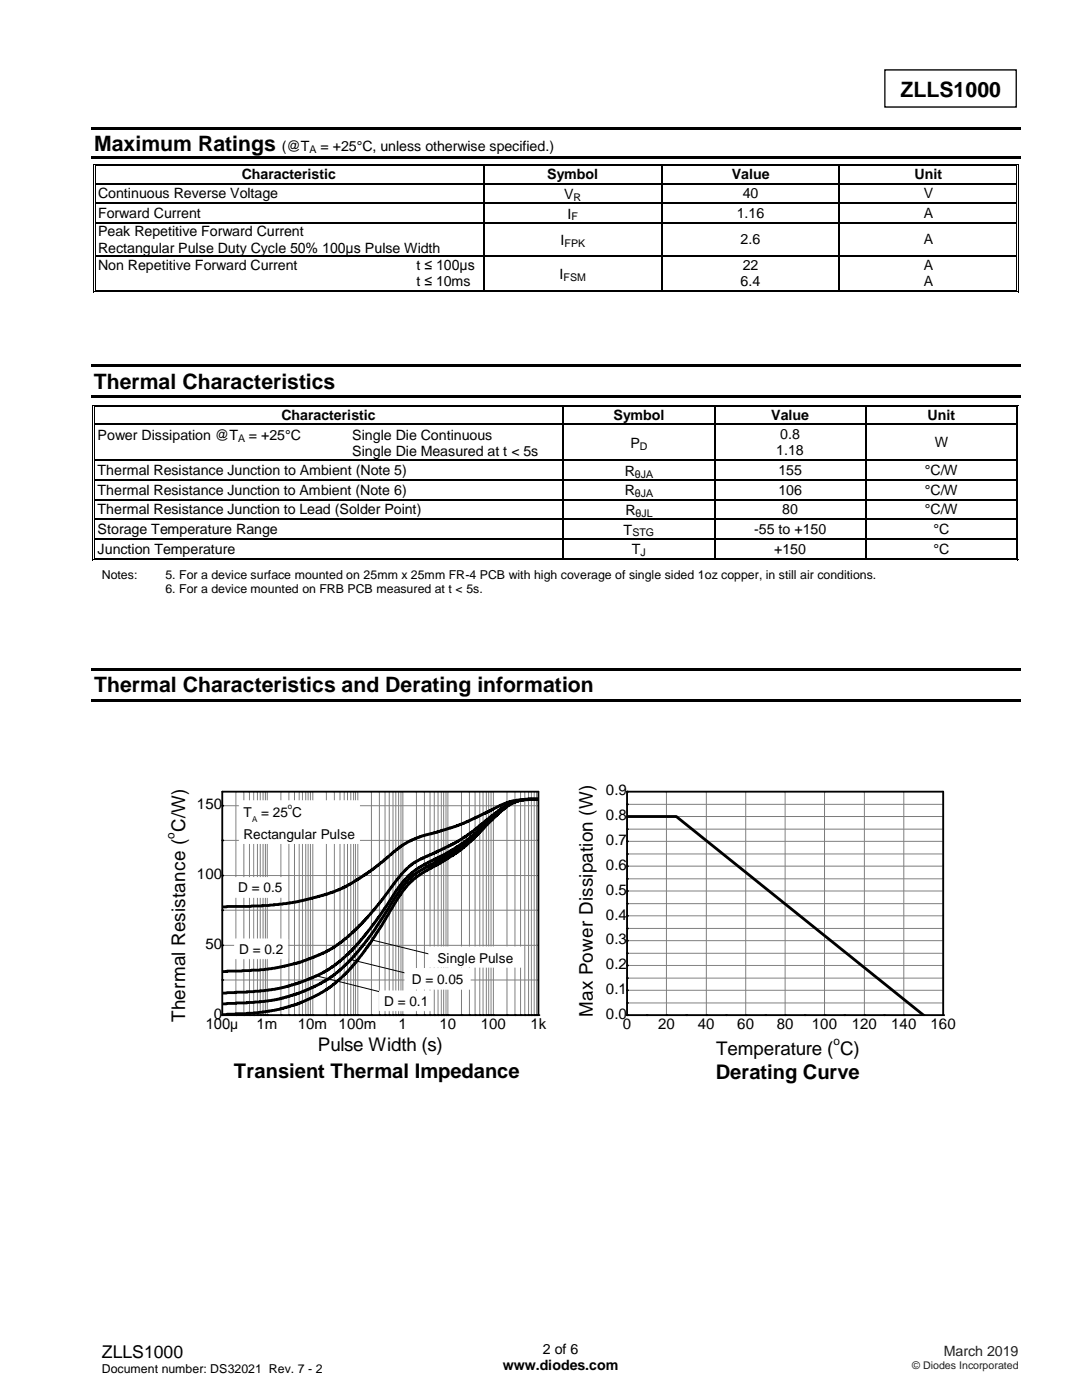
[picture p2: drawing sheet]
<svg xmlns="http://www.w3.org/2000/svg" width="216mm" height="279mm" viewBox="0 0 216 279" stroke-linecap="round" stroke-linejoin="round" font-family="sans-serif">
<path d="M176.6 14h26.2v7.4h-26.2z" fill="none" stroke="#000" stroke-width=".26"/>
<g fill="#000">
<path d="M18.3 25.4h185.5v.5h-185.5z" fill-rule="evenodd"/>
<path d="M18.3 31.1h185.5v.5h-185.5z" fill-rule="evenodd"/>
<path d="M18.5 32.7h.2v.5h-.2z" fill-rule="evenodd"/>
<path d="M18.5 32.7h.5v.2h-.5z" fill-rule="evenodd"/>
<path d="M18.5 36.5h.2v.3h-.2z" fill-rule="evenodd"/>
<path d="M18.9 33h.1v.2h-.1z" fill-rule="evenodd"/>
<path d="M18.9 33h.1v.2h-.1z" fill-rule="evenodd"/>
<path d="M18.9 36.5h.1v.3h-.1z" fill-rule="evenodd"/>
<path d="M96.4 33.2h.3z" fill-rule="evenodd"/>
<path d="M96.4 32.7h.5v.2h-.5z" fill-rule="evenodd"/>
<path d="M96.4 33h.5v.2h-.5z" fill-rule="evenodd"/>
<path d="M96.4 36.5h.3v.3h-.3z" fill-rule="evenodd"/>
<path d="M131.9 33.2h.2z" fill-rule="evenodd"/>
<path d="M131.9 32.7h.5v.2h-.5z" fill-rule="evenodd"/>
<path d="M131.9 33h.5v.2h-.5z" fill-rule="evenodd"/>
<path d="M131.9 36.5h.2v.3h-.2z" fill-rule="evenodd"/>
<path d="M167.4 33.2h.2z" fill-rule="evenodd"/>
<path d="M167.4 32.7h.5v.2h-.5z" fill-rule="evenodd"/>
<path d="M167.4 33h.5v.2h-.5z" fill-rule="evenodd"/>
<path d="M167.4 36.5h.2v.3h-.2z" fill-rule="evenodd"/>
<path d="M202.7 32.7h.5v.2h-.5z" fill-rule="evenodd"/>
<path d="M202.7 33h.2v.2h-.2z" fill-rule="evenodd"/>
<path d="M202.7 33h.2v.2h-.2z" fill-rule="evenodd"/>
<path d="M202.7 36.5h.2v.3h-.2z" fill-rule="evenodd"/>
<path d="M203.1 32.7h.1v.5h-.1z" fill-rule="evenodd"/>
<path d="M203.1 36.5h.1v.3h-.1z" fill-rule="evenodd"/>
<path d="M18.5 40.4h.2v.2h-.2z" fill-rule="evenodd"/>
<path d="M18.5 44.3h.2v.3h-.2z" fill-rule="evenodd"/>
<path d="M18.5 51.1h.2v.2h-.2z" fill-rule="evenodd"/>
<path d="M18.5 57.8h.2v.5h-.2z" fill-rule="evenodd"/>
<path d="M18.5 58.2h.5v.1h-.5z" fill-rule="evenodd"/>
<path d="M18.9 40.4h.1v.2h-.1z" fill-rule="evenodd"/>
<path d="M18.9 44.3h.1v.3h-.1z" fill-rule="evenodd"/>
<path d="M18.9 51.1h.1v.2h-.1z" fill-rule="evenodd"/>
<path d="M18.9 57.8h.1v.2h-.1z" fill-rule="evenodd"/>
<path d="M18.9 57.8h.1v.2h-.1z" fill-rule="evenodd"/>
<path d="M96.4 40.4h.3v.2h-.3z" fill-rule="evenodd"/>
<path d="M96.4 44.3h.3v.3h-.3z" fill-rule="evenodd"/>
<path d="M96.4 51.1h.3v.2h-.3z" fill-rule="evenodd"/>
<path d="M96.4 57.8h.5v.2h-.5z" fill-rule="evenodd"/>
<path d="M96.4 58.2h.5v.1h-.5z" fill-rule="evenodd"/>
<path d="M131.9 40.4h.2v.2h-.2z" fill-rule="evenodd"/>
<path d="M131.9 44.3h.2v.3h-.2z" fill-rule="evenodd"/>
<path d="M131.9 51.1h.2v.2h-.2z" fill-rule="evenodd"/>
<path d="M131.9 57.8h.5v.2h-.5z" fill-rule="evenodd"/>
<path d="M131.9 58.2h.5v.1h-.5z" fill-rule="evenodd"/>
<path d="M167.4 40.4h.2v.2h-.2z" fill-rule="evenodd"/>
<path d="M167.4 44.3h.2v.3h-.2z" fill-rule="evenodd"/>
<path d="M167.4 51.1h.2v.2h-.2z" fill-rule="evenodd"/>
<path d="M167.4 57.8h.5v.2h-.5z" fill-rule="evenodd"/>
<path d="M167.4 58.2h.5v.1h-.5z" fill-rule="evenodd"/>
<path d="M202.7 40.4h.2v.2h-.2z" fill-rule="evenodd"/>
<path d="M202.7 44.3h.2v.3h-.2z" fill-rule="evenodd"/>
<path d="M202.7 51.1h.2v.2h-.2z" fill-rule="evenodd"/>
<path d="M202.7 58.2h.5v.1h-.5z" fill-rule="evenodd"/>
<path d="M202.7 57.8h.2v.2h-.2z" fill-rule="evenodd"/>
<path d="M202.7 57.8h.2v.2h-.2z" fill-rule="evenodd"/>
<path d="M203.1 40.4h.1v.2h-.1z" fill-rule="evenodd"/>
<path d="M203.1 44.3h.1v.3h-.1z" fill-rule="evenodd"/>
<path d="M203.1 51.1h.1v.2h-.1z" fill-rule="evenodd"/>
<path d="M203.1 57.8h.1v.5h-.1z" fill-rule="evenodd"/>
<path d="M18.2 72.7h185.6v.5h-185.6z" fill-rule="evenodd"/>
<path d="M18.2 78.9h185.6v.5h-185.6z" fill-rule="evenodd"/>
<path d="M18.5 80.8h.1v.5h-.1z" fill-rule="evenodd"/>
<path d="M18.5 80.8h.5v.2h-.5z" fill-rule="evenodd"/>
<path d="M18.5 84.6h.1v.2h-.1z" fill-rule="evenodd"/>
<path d="M18.5 91.8h.1v.2h-.1z" fill-rule="evenodd"/>
<path d="M18.5 95.6h.1v.3h-.1z" fill-rule="evenodd"/>
<path d="M18.5 99.6h.1v.2h-.1z" fill-rule="evenodd"/>
<path d="M18.8 81.1h.2v.2h-.2z" fill-rule="evenodd"/>
<path d="M18.8 81.1h.2v.2h-.2z" fill-rule="evenodd"/>
<path d="M18.8 84.6h.2v.2h-.2z" fill-rule="evenodd"/>
<path d="M18.8 91.8h.2v.2h-.2z" fill-rule="evenodd"/>
<path d="M18.8 95.6h.2v.3h-.2z" fill-rule="evenodd"/>
<path d="M18.8 99.6h.2v.2h-.2z" fill-rule="evenodd"/>
<path d="M112.3 81.3h.2z" fill-rule="evenodd"/>
<path d="M112.3 80.8h.5v.2h-.5z" fill-rule="evenodd"/>
<path d="M112.3 81.1h.5v.2h-.5z" fill-rule="evenodd"/>
<path d="M112.3 84.6h.2v.2h-.2z" fill-rule="evenodd"/>
<path d="M112.3 91.8h.2v.2h-.2z" fill-rule="evenodd"/>
<path d="M112.3 95.6h.2v.3h-.2z" fill-rule="evenodd"/>
<path d="M112.3 99.6h.2v.2h-.2z" fill-rule="evenodd"/>
<path d="M142.5 81.3h.2z" fill-rule="evenodd"/>
<path d="M142.5 80.8h.5v.2h-.5z" fill-rule="evenodd"/>
<path d="M142.5 81.1h.5v.2h-.5z" fill-rule="evenodd"/>
<path d="M142.5 84.6h.2v.2h-.2z" fill-rule="evenodd"/>
<path d="M142.5 91.8h.2v.2h-.2z" fill-rule="evenodd"/>
<path d="M142.5 95.6h.2v.3h-.2z" fill-rule="evenodd"/>
<path d="M142.5 99.6h.2v.2h-.2z" fill-rule="evenodd"/>
<path d="M172.6 81.3h.3z" fill-rule="evenodd"/>
<path d="M172.6 80.8h.5v.2h-.5z" fill-rule="evenodd"/>
<path d="M172.6 81.1h.5v.2h-.5z" fill-rule="evenodd"/>
<path d="M172.6 84.6h.3v.2h-.3z" fill-rule="evenodd"/>
<path d="M172.6 91.8h.3v.2h-.3z" fill-rule="evenodd"/>
<path d="M172.6 95.6h.3v.3h-.3z" fill-rule="evenodd"/>
<path d="M172.6 99.6h.3v.2h-.3z" fill-rule="evenodd"/>
<path d="M202.7 80.8h.5v.2h-.5z" fill-rule="evenodd"/>
<path d="M202.7 81.1h.2v.2h-.2z" fill-rule="evenodd"/>
<path d="M202.7 81.1h.2v.2h-.2z" fill-rule="evenodd"/>
<path d="M202.7 84.6h.2v.2h-.2z" fill-rule="evenodd"/>
<path d="M202.7 91.8h.2v.2h-.2z" fill-rule="evenodd"/>
<path d="M202.7 95.6h.2v.3h-.2z" fill-rule="evenodd"/>
<path d="M202.7 99.6h.2v.2h-.2z" fill-rule="evenodd"/>
<path d="M203 80.8h.2v.5h-.2z" fill-rule="evenodd"/>
<path d="M203 84.6h.2v.2h-.2z" fill-rule="evenodd"/>
<path d="M203 91.8h.2v.2h-.2z" fill-rule="evenodd"/>
<path d="M203 95.6h.2v.3h-.2z" fill-rule="evenodd"/>
<path d="M203 99.6h.2v.2h-.2z" fill-rule="evenodd"/>
<path d="M18.5 103.5h.1v.2h-.1z" fill-rule="evenodd"/>
<path d="M18.5 107.4h.1v.3h-.1z" fill-rule="evenodd"/>
<path d="M18.5 111.3h.1v.5h-.1z" fill-rule="evenodd"/>
<path d="M18.5 111.7h.5v.1h-.5z" fill-rule="evenodd"/>
<path d="M18.8 103.5h.2v.2h-.2z" fill-rule="evenodd"/>
<path d="M18.8 107.4h.2v.3h-.2z" fill-rule="evenodd"/>
<path d="M18.8 111.3h.2v.2h-.2z" fill-rule="evenodd"/>
<path d="M18.8 111.3h.2v.2h-.2z" fill-rule="evenodd"/>
<path d="M112.3 103.5h.2v.2h-.2z" fill-rule="evenodd"/>
<path d="M112.3 107.4h.2v.3h-.2z" fill-rule="evenodd"/>
<path d="M112.3 111.3h.5v.2h-.5z" fill-rule="evenodd"/>
<path d="M112.3 111.7h.5v.1h-.5z" fill-rule="evenodd"/>
<path d="M142.5 103.5h.2v.2h-.2z" fill-rule="evenodd"/>
<path d="M142.5 107.4h.2v.3h-.2z" fill-rule="evenodd"/>
<path d="M142.5 111.3h.5v.2h-.5z" fill-rule="evenodd"/>
<path d="M142.5 111.7h.5v.1h-.5z" fill-rule="evenodd"/>
<path d="M172.6 103.5h.3v.2h-.3z" fill-rule="evenodd"/>
<path d="M172.6 107.4h.3v.3h-.3z" fill-rule="evenodd"/>
<path d="M172.6 111.3h.5v.2h-.5z" fill-rule="evenodd"/>
<path d="M172.6 111.7h.5v.1h-.5z" fill-rule="evenodd"/>
<path d="M202.7 103.5h.2v.2h-.2z" fill-rule="evenodd"/>
<path d="M202.7 107.4h.2v.3h-.2z" fill-rule="evenodd"/>
<path d="M202.7 111.7h.5v.1h-.5z" fill-rule="evenodd"/>
<path d="M202.7 111.3h.2v.2h-.2z" fill-rule="evenodd"/>
<path d="M202.7 111.3h.2v.2h-.2z" fill-rule="evenodd"/>
<path d="M203 103.5h.2v.2h-.2z" fill-rule="evenodd"/>
<path d="M203 107.4h.2v.3h-.2z" fill-rule="evenodd"/>
<path d="M203 111.3h.2v.5h-.2z" fill-rule="evenodd"/>
<path d="M18.3 133.3h185.5v.5h-185.5z" fill-rule="evenodd"/>
<path d="M18.3 139.5h185.5v.5h-185.5z" fill-rule="evenodd"/>
</g>
<g fill="none" stroke="#000" stroke-width=".2">
<path d="M18.6 33.2v3.3M18.6 36.8v3.6M19 33.2v3.3M19 36.8v3.6M19 32.8h77.4M19 33.1h77.4M96.9 32.8h35M96.9 33.1h35M132.4 32.8h35M132.4 33.1h35M167.9 32.8h34.8M167.9 33.1h34.8"/>
<path d="M202.8 33.2v3.3M202.8 36.8v3.6M203.2 33.2v3.3M203.2 36.8v3.6M18.6 40.6v3.7M18.6 44.6v6.5M18.6 51.3v6.5M19 40.6v3.7M19 44.6v6.5M19 51.3v6.5M19 58.3h77.4M19 57.9h77.4"/>
<path d="M96.9 58.3h35M96.9 57.9h35M132.4 58.3h35M132.4 57.9h35M167.9 58.3h34.8M167.9 57.9h34.8M202.8 40.6v3.7M202.8 44.6v6.5M202.8 51.3v6.5M203.2 40.6v3.7M203.2 44.6v6.5M203.2 51.3v6.5"/>
<path d="M18.5 81.3v3.3M18.5 84.8v7M18.5 92v3.6M18.5 95.9v3.7M18.5 99.8v3.7M18.9 81.3v3.3M18.9 84.8v7M18.9 92v3.6M18.9 95.9v3.7M18.9 99.8v3.7M19 80.9h93.3M19 81.2h93.3"/>
<path d="M112.8 80.9h29.7M112.8 81.2h29.7M143 80.9h29.6M143 81.2h29.6M173.1 80.9h29.6M173.1 81.2h29.6M202.8 81.3v3.3M202.8 84.8v7M202.8 92v3.6M202.8 95.9v3.7M202.8 99.8v3.7M203.1 81.3v3.3"/>
<path d="M203.1 84.8v7M203.1 92v3.6M203.1 95.9v3.7M203.1 99.8v3.7M18.5 103.7v3.7M18.5 107.7v3.6M18.9 103.7v3.7M18.9 107.7v3.6M19 111.7h93.3M19 111.4h93.3M112.8 111.7h29.7M112.8 111.4h29.7"/>
<path d="M143 111.7h29.6M143 111.4h29.6M173.1 111.7h29.6M173.1 111.4h29.6M202.8 103.7v3.7M202.8 107.7v3.6M203.1 103.7v3.7M203.1 107.7v3.6"/>
</g>
<g fill="none" stroke="#000" stroke-width=".25">
<path d="M19 36.6h77.4M96.5 33.2v3.3M96.5 36.8v3.6M96.7 36.6h35.2M132 33.2v3.3M132 36.8v3.6M132.1 36.6h35.3M167.5 33.2v3.3M167.5 36.8v3.6M167.6 36.6h35.1M19 40.5h77.4M19 44.5h77.4"/>
<path d="M19 51.2h77.4M96.5 40.6v3.7M96.5 44.6v6.5M96.5 51.3v6.5M96.7 40.5h35.2M96.7 44.5h35.2M96.7 51.2h35.2M132 40.6v3.7M132 44.6v6.5M132 51.3v6.5M132.1 40.5h35.3M132.1 44.5h35.3"/>
<path d="M132.1 51.2h35.3M167.5 40.6v3.7M167.5 44.6v6.5M167.5 51.3v6.5M167.6 40.5h35.1M167.6 44.5h35.1M167.6 51.2h35.1M19 84.7h93.3M19 91.9h93.3M19 95.8h93.3M19 99.7h93.3M112.4 81.3v3.3"/>
<path d="M112.4 84.8v7M112.4 92v3.6M112.4 95.9v3.7M112.4 99.8v3.7M112.5 84.7h30M112.5 91.9h30M112.5 95.8h30M112.5 99.7h30M142.6 81.3v3.3M142.6 84.8v7M142.6 92v3.6M142.6 95.9v3.7"/>
<path d="M142.6 99.8v3.7M142.7 84.7h29.9M142.7 91.9h29.9M142.7 95.8h29.9M142.7 99.7h29.9M172.8 81.3v3.3M172.8 84.8v7M172.8 92v3.6M172.8 95.9v3.7M172.8 99.8v3.7M172.9 84.7h29.8M172.9 91.9h29.8"/>
<path d="M172.9 95.8h29.8M172.9 99.7h29.8M19 103.6h93.3M19 107.5h93.3M112.4 103.7v3.7M112.4 107.7v3.6M112.5 103.6h30M112.5 107.5h30M142.6 103.7v3.7M142.6 107.7v3.6M142.7 103.6h29.9M142.7 107.5h29.9"/>
<path d="M172.8 103.7v3.7M172.8 107.7v3.6M172.9 103.6h29.8M172.9 107.5h29.8"/>
</g>
<g fill="none" stroke="#808080" stroke-width=".2">
<path d="M47.1 158v44.6M48.7 158v44.6M49.8 158v44.6M50.6 158v44.6M51.4 158v44.6M51.9 158v44.6M52.5 158v44.6M53 158v44.6M53.3 158v44.6M56.1 158v44.6M57.6 158v44.6M58.8 158v44.6"/>
<path d="M59.7 158v44.6M60.4 158v44.6M61 158v44.6M61.5 158v44.6M61.9 158v44.6M62.4 158v44.6M65.1 158v44.6M66.7 158v44.6M67.8 158v44.6M68.7 158v44.6M69.3 158v44.6M70 158v44.6"/>
<path d="M70.6 158v44.6M70.9 158v44.6M71.4 158v44.6M74.1 158v44.6M75.7 158v44.6M76.8 158v44.6M77.7 158v44.6M78.4 158v44.6M79 158v44.6M79.5 158v44.6M80 158v44.6M80.4 158v44.6"/>
<path d="M83.1 158v44.6M84.7 158v44.6M85.8 158v44.6M86.7 158v44.6M87.4 158v44.6M88.1 158v44.6M88.5 158v44.6M89 158v44.6M89.4 158v44.6M92.1 158v44.6M93.7 158v44.6M94.8 158v44.6"/>
<path d="M95.7 158v44.6M96.4 158v44.6M97 158v44.6M97.5 158v44.6M98 158v44.6M98.4 158v44.6M101.2 158v44.6M102.8 158v44.6M103.9 158v44.6M104.7 158v44.6M105.5 158v44.6M106 158v44.6"/>
<path d="M106.6 158v44.6M107.1 158v44.6M133 158v44.6M140.9 158v44.6M148.8 158v44.6M156.7 158v44.6M164.5 158v44.6M172.5 158v44.6M180.3 158v44.6M44.4 167.7h63M44.4 174.7h63M44.4 160.8h63"/>
<path d="M125.1 175.4h63.1M125.1 170.4h63.1M125.1 165.5h63.1M125.1 160.5h63.1M125.1 177.8h63.1M125.1 172.9h63.1M125.1 167.9h63.1M125.1 163h63.1M44.4 195.6h63M44.4 181.6h63M44.4 188.7h63M125.1 195.2h63.1"/>
<path d="M125.1 190.3h63.1M125.1 185.3h63.1M125.1 180.3h63.1M125.1 197.6h63.1M125.1 192.7h63.1M125.1 187.7h63.1M125.1 182.8h63.1M125.1 200.2h63.1"/>
</g>
<path d="M107.4 159.5h-2.6l-3.1 .5-1.7 .6-3.3 1.8-4.7 2.1-4.9 1.6-2.8 .7-2 .7-2.3 1.3-1.7 1.4-1.8 1.6-3.7 2.8-3.6 2.3-2.9 1.2-4.1 1.2-5 1-4.8 .5-8 .2M107.4 159.5h-2l-1.5 .2-1.8 .4-1.1 .6-.9 .7h-.2l-3 2.4-.3 .4-.8 .4-.7 .8-2.5 1.8-1.8 1.1-4.2 2-2.2 .9-2.1 1.2-1.2 .9-1.1 1.2-3.6 5-2.9 3.5-.6 .4-.1 .3-2.4 2.4-2 1.7-2.8 1.9-3.1 1.4-3.1 1.1-4.6 1-3 .4-7.4 .3M107.4 159.5l-3 .1-1.3 .3-1.4 .5-2 1.4-5.3 4.9-2.1 1.7-4.2 2.5-3.4 1.6-2.4 1.6-.9 .7-1.6 1.9-4.2 6.4-3.9 5-2.5 2.6-2.3 1.9-1.5 1-3.6 1.8-2.8 1-2.8 .8-4.3 .6-7.5 .4M107.4 159.5l-3 .1-1.3 .3-1.4 .5-2.2 1.7-5.3 5.2-1.7 1.4h-.2l-1.9 1.5-2.6 1.4-.1 .1-3.7 1.9-1.7 1.2-1.4 1.3-.9 1.2-5.4 8.6-2.3 2.9-2.8 3.2-3.2 2.9-2.2 1.3-3.4 1.6-5 1.6-3.8 .6-7.5 .3M107.4 159.5l-3 .1-1.2 .3-1.6 .7-2.1 1.7-5.7 5.8-1.8 1.5-4 2.6-3.7 2-1.9 1.3-1.6 1.8-1 1.3-3.6 6.1-3.4 5.1-3.3 4-1.9 1.9-1.9 1.5-2 1.2-3.1 1.5-1.9 .7h-.4l-2.2 .8-5.5 .8-6.2 .3M125.1 163h9.8l49.4 39.6" fill="none" stroke="#000" stroke-width=".56"/>
<g fill="#000">
<circle cx="125.1" cy="158" r=".19"/>
<circle cx="44.4" cy="167.7" r=".19"/>
<circle cx="44.4" cy="160.8" r=".19"/>
<circle cx="44.4" cy="174.7" r=".19"/>
<circle cx="125.1" cy="163" r=".19"/>
<circle cx="125.1" cy="160.5" r=".19"/>
<circle cx="125.1" cy="170.4" r=".19"/>
<circle cx="125.1" cy="177.8" r=".19"/>
<circle cx="125.1" cy="175.4" r=".19"/>
<circle cx="125.1" cy="172.9" r=".19"/>
<circle cx="125.1" cy="165.5" r=".19"/>
<circle cx="125.1" cy="167.9" r=".19"/>
<circle cx="44.4" cy="188.7" r=".19"/>
<circle cx="44.4" cy="195.6" r=".19"/>
<circle cx="44.4" cy="181.6" r=".19"/>
<circle cx="125.1" cy="197.6" r=".19"/>
<circle cx="125.1" cy="195.2" r=".19"/>
<circle cx="125.1" cy="190.3" r=".19"/>
<circle cx="125.1" cy="187.7" r=".19"/>
<circle cx="125.1" cy="185.3" r=".19"/>
<circle cx="125.1" cy="180.3" r=".19"/>
<circle cx="125.1" cy="192.7" r=".19"/>
<circle cx="125.1" cy="182.8" r=".19"/>
<circle cx="44.4" cy="202.6" r=".19"/>
<circle cx="47.1" cy="202.6" r=".19"/>
<circle cx="48.7" cy="202.6" r=".19"/>
<circle cx="49.8" cy="202.6" r=".19"/>
<circle cx="50.6" cy="202.6" r=".19"/>
<circle cx="51.4" cy="202.6" r=".19"/>
<circle cx="51.9" cy="202.6" r=".19"/>
<circle cx="52.5" cy="202.6" r=".19"/>
<circle cx="53" cy="202.6" r=".19"/>
<circle cx="53.3" cy="202.6" r=".19"/>
<circle cx="56.1" cy="202.6" r=".19"/>
<circle cx="57.6" cy="202.6" r=".19"/>
<circle cx="58.8" cy="202.6" r=".19"/>
<circle cx="59.7" cy="202.6" r=".19"/>
<circle cx="60.4" cy="202.6" r=".19"/>
<circle cx="61" cy="202.6" r=".19"/>
<circle cx="61.5" cy="202.6" r=".19"/>
<circle cx="61.9" cy="202.6" r=".19"/>
<circle cx="62.4" cy="202.6" r=".19"/>
<circle cx="65.1" cy="202.6" r=".19"/>
<circle cx="66.7" cy="202.6" r=".19"/>
<circle cx="67.8" cy="202.6" r=".19"/>
<circle cx="68.7" cy="202.6" r=".19"/>
<circle cx="69.3" cy="202.6" r=".19"/>
<circle cx="70" cy="202.6" r=".19"/>
<circle cx="70.6" cy="202.6" r=".19"/>
<circle cx="70.9" cy="202.6" r=".19"/>
<circle cx="71.4" cy="202.6" r=".19"/>
<circle cx="74.1" cy="202.6" r=".19"/>
<circle cx="75.7" cy="202.6" r=".19"/>
<circle cx="76.8" cy="202.6" r=".19"/>
<circle cx="77.7" cy="202.6" r=".19"/>
<circle cx="78.4" cy="202.6" r=".19"/>
<circle cx="79" cy="202.6" r=".19"/>
<circle cx="79.5" cy="202.6" r=".19"/>
<circle cx="80" cy="202.6" r=".19"/>
<circle cx="80.4" cy="202.6" r=".19"/>
<circle cx="83.1" cy="202.6" r=".19"/>
<circle cx="84.7" cy="202.6" r=".19"/>
<circle cx="85.8" cy="202.6" r=".19"/>
<circle cx="86.7" cy="202.6" r=".19"/>
<circle cx="87.4" cy="202.6" r=".19"/>
<circle cx="88.1" cy="202.6" r=".19"/>
<circle cx="88.5" cy="202.6" r=".19"/>
<circle cx="89" cy="202.6" r=".19"/>
<circle cx="89.4" cy="202.6" r=".19"/>
<circle cx="92.1" cy="202.6" r=".19"/>
<circle cx="93.7" cy="202.6" r=".19"/>
<circle cx="94.8" cy="202.6" r=".19"/>
<circle cx="95.7" cy="202.6" r=".19"/>
<circle cx="96.4" cy="202.6" r=".19"/>
<circle cx="97" cy="202.6" r=".19"/>
<circle cx="97.5" cy="202.6" r=".19"/>
<circle cx="98" cy="202.6" r=".19"/>
<circle cx="98.4" cy="202.6" r=".19"/>
<circle cx="101.2" cy="202.6" r=".19"/>
<circle cx="102.8" cy="202.6" r=".19"/>
<circle cx="103.9" cy="202.6" r=".19"/>
<circle cx="104.7" cy="202.6" r=".19"/>
<circle cx="105.5" cy="202.6" r=".19"/>
<circle cx="106" cy="202.6" r=".19"/>
<circle cx="106.6" cy="202.6" r=".19"/>
<circle cx="107.1" cy="202.6" r=".19"/>
<circle cx="107.4" cy="202.6" r=".19"/>
<circle cx="125.1" cy="202.6" r=".19"/>
<circle cx="125.1" cy="200.2" r=".19"/>
<circle cx="129.1" cy="202.6" r=".19"/>
<circle cx="133" cy="202.6" r=".19"/>
<circle cx="136.9" cy="202.6" r=".19"/>
<circle cx="140.9" cy="202.6" r=".19"/>
<circle cx="144.9" cy="202.6" r=".19"/>
<circle cx="148.8" cy="202.6" r=".19"/>
<circle cx="152.7" cy="202.6" r=".19"/>
<circle cx="156.7" cy="202.6" r=".19"/>
<circle cx="160.6" cy="202.6" r=".19"/>
<circle cx="164.5" cy="202.6" r=".19"/>
<circle cx="168.5" cy="202.6" r=".19"/>
<circle cx="172.5" cy="202.6" r=".19"/>
<circle cx="176.4" cy="202.6" r=".19"/>
<circle cx="180.3" cy="202.6" r=".19"/>
<circle cx="184.3" cy="202.6" r=".19"/>
<circle cx="188.2" cy="202.6" r=".19"/>
</g>
<path d="M44.4 158h63v44.6h-63zM125.1 158h63.1v44.6h-63.1z" fill="none" stroke="#000" stroke-width=".37"/>
<path d="M47.8 159.8h23.9v8.5h-23.9z" fill-rule="evenodd" fill="#fff" stroke="#fff" stroke-width=".2"/>
<g fill="#fff">
<path d="M48.6 160.4h1.7v3.1h-1.7z" fill-rule="evenodd"/>
<path d="M50.3 162.7h1.1v1.8h-1.1z" fill-rule="evenodd"/>
<path d="M51.4 160.4h6.1v3.1h-6.1z" fill-rule="evenodd"/>
<path d="M57.5 160.1h.8v1.8h-.8z" fill-rule="evenodd"/>
<path d="M58.3 160.4h2v3.1h-2z" fill-rule="evenodd"/>
<path d="M48.6 164.8h22.2v3.1h-22.2z" fill-rule="evenodd"/>
</g>
<path d="M63.1 194.7l15.2 3.9M70.2 191.6l11 2.7M74.4 187.6l12.9 3.2" fill="none" stroke="#000" stroke-width=".2"/>
<path d="M46.6 175.2h10.6v3.9h-10.6z" fill-rule="evenodd" fill="#fff" stroke="#fff" stroke-width=".2"/>
<path d="M47.5 175.6h8.8v3.1h-8.8z" fill-rule="evenodd" fill="#fff"/>
<path d="M46.8 187.4h10.6v3.9h-10.6z" fill-rule="evenodd" fill="#fff" stroke="#fff" stroke-width=".2"/>
<path d="M47.7 187.8h8.8v3.1h-8.8z" fill-rule="evenodd" fill="#fff"/>
<path d="M75.8 197.8h10.5v3.9h-10.5z" fill-rule="evenodd" fill="#fff" stroke="#fff" stroke-width=".2"/>
<path d="M76.6 198.2h8.8v3.1h-8.8z" fill-rule="evenodd" fill="#fff"/>
<path d="M85.6 189h18.6v4h-18.6z" fill-rule="evenodd" fill="#fff" stroke="#fff" stroke-width=".2"/>
<path d="M87.3 189.6h15.2v3.1h-15.2z" fill-rule="evenodd" fill="#fff"/>
<path d="M80.8 193.3h13v4.1h-13z" fill-rule="evenodd" fill="#fff" stroke="#fff" stroke-width=".2"/>
<g fill="#fff">
<path d="M82.2 193.8h10.3v3.1h-10.3z" fill-rule="evenodd"/>
<path d="M45.9 202.9h3.9v3.9h-3.9z" fill-rule="evenodd"/>
</g>
<g font-size="4.2">
<text x="179.7" y="19.3">ZLLS1000</text>
<text x="18.8" y="30.2">Maximum Ratings</text>
<text x="18.7" y="77.6">Thermal Characteristics</text>
<text x="18.8" y="138.2">Thermal Characteristics and Derating information</text>
</g>
<g font-size="4">
<text x="46.7" y="215.2">Transient Thermal Impedance</text>
<text x="142.8" y="215.4">Derating Curve</text>
</g>
<g font-size="3.7">
<text x="37" y="204" transform="rotate(-90 37 204)">Thermal Resistance ( C/W)</text>
<text x="118.3" y="203" transform="rotate(-90 118.3 203)">Max Power Dissipation (W)</text>
<text x="63.4" y="209.8">Pulse Width (s)</text>
<text x="142.9" y="210.6">Temperature ( C)</text>
</g>
<text font-size="3.5" x="20.3" y="270.9">ZLLS1000</text>
<g font-size="3">
<text x="39.3" y="161.6">150</text>
<text x="120.9" y="158.7">0.9</text>
<text x="120.9" y="163.7">0.8</text>
<text x="120.9" y="173.6">0.6</text>
<text x="120.9" y="168.7">0.7</text>
<text x="39.3" y="175.5">100</text>
<text x="120.9" y="178.6">0.5</text>
<text x="120.9" y="183.5">0.4</text>
<text x="41" y="189.4">50</text>
<text x="120.9" y="188.5">0.3</text>
<text x="120.9" y="193.4">0.2</text>
<text x="42.7" y="203.3">0</text>
<text x="120.9" y="203.3">0.0</text>
<text x="120.9" y="198.4">0.1</text>
<text x="41" y="205.4">100μ</text>
<text x="51.2" y="205.4">1m</text>
<text x="59.4" y="205.4">10m</text>
<text x="67.6" y="205.4">100m</text>
<text x="79.5" y="205.4">1</text>
<text x="87.7" y="205.4">10</text>
<text x="95.9" y="205.4">100</text>
<text x="105.8" y="205.4">1k</text>
<text x="124.3" y="205.4">0</text>
<text x="131.3" y="205.4">20</text>
<text x="139.3" y="205.4">40</text>
<text x="147.1" y="205.4">60</text>
<text x="155" y="205.4">80</text>
<text x="162" y="205.4">100</text>
<text x="170" y="205.4">120</text>
<text x="177.8" y="205.4">140</text>
<text x="185.7" y="205.4">160</text>
</g>
<g font-size="2.8">
<text x="48.2" y="35.8">Characteristic</text>
<text x="56.3" y="30.2">(@T</text>
<text x="63.9" y="30.2">= +25°C, unless otherwise specified.)</text>
<text x="109.2" y="35.8">Symbol</text>
<text x="146" y="35.8">Value</text>
<text x="182.5" y="35.8">Unit</text>
<text x="19.6" y="39.5">Continuous Reverse Voltage</text>
<text x="112.5" y="39.7">V</text>
<text x="148.2" y="39.5">40</text>
<text x="184.3" y="39.5">V</text>
<text x="19.6" y="43.4">Forward Current</text>
<text x="19.6" y="47.2">Peak Repetitive Forward Current</text>
<text x="113.2" y="43.6">I</text>
<text x="147" y="43.4">1.16</text>
<text x="184.3" y="43.4">A</text>
<text x="19.6" y="50.4">Rectangular Pulse Duty Cycle 50% 100μs Pulse Width</text>
<text x="19.6" y="53.9">Non Repetitive Forward Current</text>
<text x="83.1" y="53.9">t ≤ 100μs</text>
<text x="111.8" y="48.9">I</text>
<text x="147.8" y="48.8">2.6</text>
<text x="148.2" y="53.9">22</text>
<text x="184.3" y="48.8">A</text>
<text x="184.3" y="53.9">A</text>
<text x="83.1" y="57.2">t ≤ 10ms</text>
<text x="111.7" y="55.7">I</text>
<text x="147.8" y="57.2">6.4</text>
<text x="184.3" y="57.2">A</text>
<text x="56.1" y="83.9">Characteristic</text>
<text x="122.4" y="83.9">Symbol</text>
<text x="153.9" y="83.9">Value</text>
<text x="185.1" y="83.9">Unit</text>
<text x="19.5" y="87.8">Power Dissipation @T</text>
<text x="49.7" y="87.8">= +25°C</text>
<text x="70.3" y="87.8">Single Die Continuous</text>
<text x="125.8" y="89.4">P</text>
<text x="155.7" y="87.6">0.8</text>
<text x="186.5" y="89.3">W</text>
<text x="19.5" y="94.8">Thermal Resistance Junction to Ambient (Note 5)</text>
<text x="70.3" y="91.1">Single Die Measured at t &lt; 5s</text>
<text x="124.7" y="95">R</text>
<text x="154.9" y="90.9">1.18</text>
<text x="155.3" y="94.8">155</text>
<text x="184.5" y="94.8">°C/W</text>
<text x="19.5" y="98.7">Thermal Resistance Junction to Ambient (Note 6)</text>
<text x="124.7" y="98.9">R</text>
<text x="155.3" y="98.7">106</text>
<text x="184.5" y="98.7">°C/W</text>
<text x="19.5" y="102.6">Thermal Resistance Junction to Lead (Solder Point)</text>
<text x="19.5" y="106.5">Storage Temperature Range</text>
<text x="124.4" y="106.7">T</text>
<text x="124.8" y="102.8">R</text>
<text x="150.5" y="106.5">-55 to +150</text>
<text x="156.1" y="102.6">80</text>
<text x="184.5" y="102.6">°C/W</text>
<text x="186.3" y="106.5">°C</text>
<text x="19.5" y="110.5">Junction Temperature</text>
<text x="126.1" y="110.6">T</text>
<text x="154.5" y="110.5">+150</text>
<text x="186.3" y="110.5">°C</text>
<text x="45.9" y="205.4">µ</text>
<text x="100.3" y="273.5">www.diodes.com</text>
<text x="108.3" y="270.3">2 of 6</text>
</g>
<text font-size="2.8" fill="#231f20" x="188.3" y="270.6">March 2019</text>
<g font-size="2.7">
<text x="48.6" y="163">T</text>
<text x="48.6" y="167.3">Rectangular Pulse</text>
<text x="52.1" y="163">= 25</text>
<text x="58.3" y="163">C</text>
<text x="47.5" y="178.1">D = 0.5</text>
<text x="47.7" y="190.3">D = 0.2</text>
<text x="82.2" y="196.3">D = 0.05</text>
<text x="87.3" y="192.1">Single Pulse</text>
<text x="76.6" y="200.7">D = 0.1</text>
</g>
<g font-size="2.5">
<text x="20.3" y="115.5">Notes:</text>
<text x="33" y="115.5">5. For a device surface mounted on 25mm x 25mm FR-4 PCB with high coverage of single sided 1oz copper, in still air conditions.</text>
<text x="33" y="118.4">6. For a device mounted on FRB PCB measured at t &lt; 5s.</text>
<text x="20.3" y="274">Document number: DS32021 Rev. 7 - 2</text>
</g>
<g font-size="2.3">
<text x="34.8" y="167.3" transform="rotate(-90 34.8 167.3)">o</text>
<text x="166.3" y="208.5">o</text>
</g>
<g font-size="2.1">
<text x="61.7" y="30.5">A</text>
<text x="114.5" y="40.1">R</text>
<text x="114" y="43.9">F</text>
<text x="112.6" y="49.3">FPK</text>
<text x="112.5" y="56.1">FSM</text>
<text x="47.5" y="88.2">A</text>
<text x="127.7" y="89.8">D</text>
<text x="126.7" y="95.3">θJA</text>
<text x="126.7" y="99.2">θJA</text>
<text x="126.2" y="107">STG</text>
<text x="126.8" y="103.1">θJL</text>
<text x="127.8" y="111">J</text>
</g>
<text font-size="2.1" fill="#231f20" x="182" y="273.2">© Diodes Incorporated</text>
<g font-size="1.6">
<text x="57.5" y="161.5">o</text>
<text x="50.3" y="164.1">A</text>
</g>
</svg>
